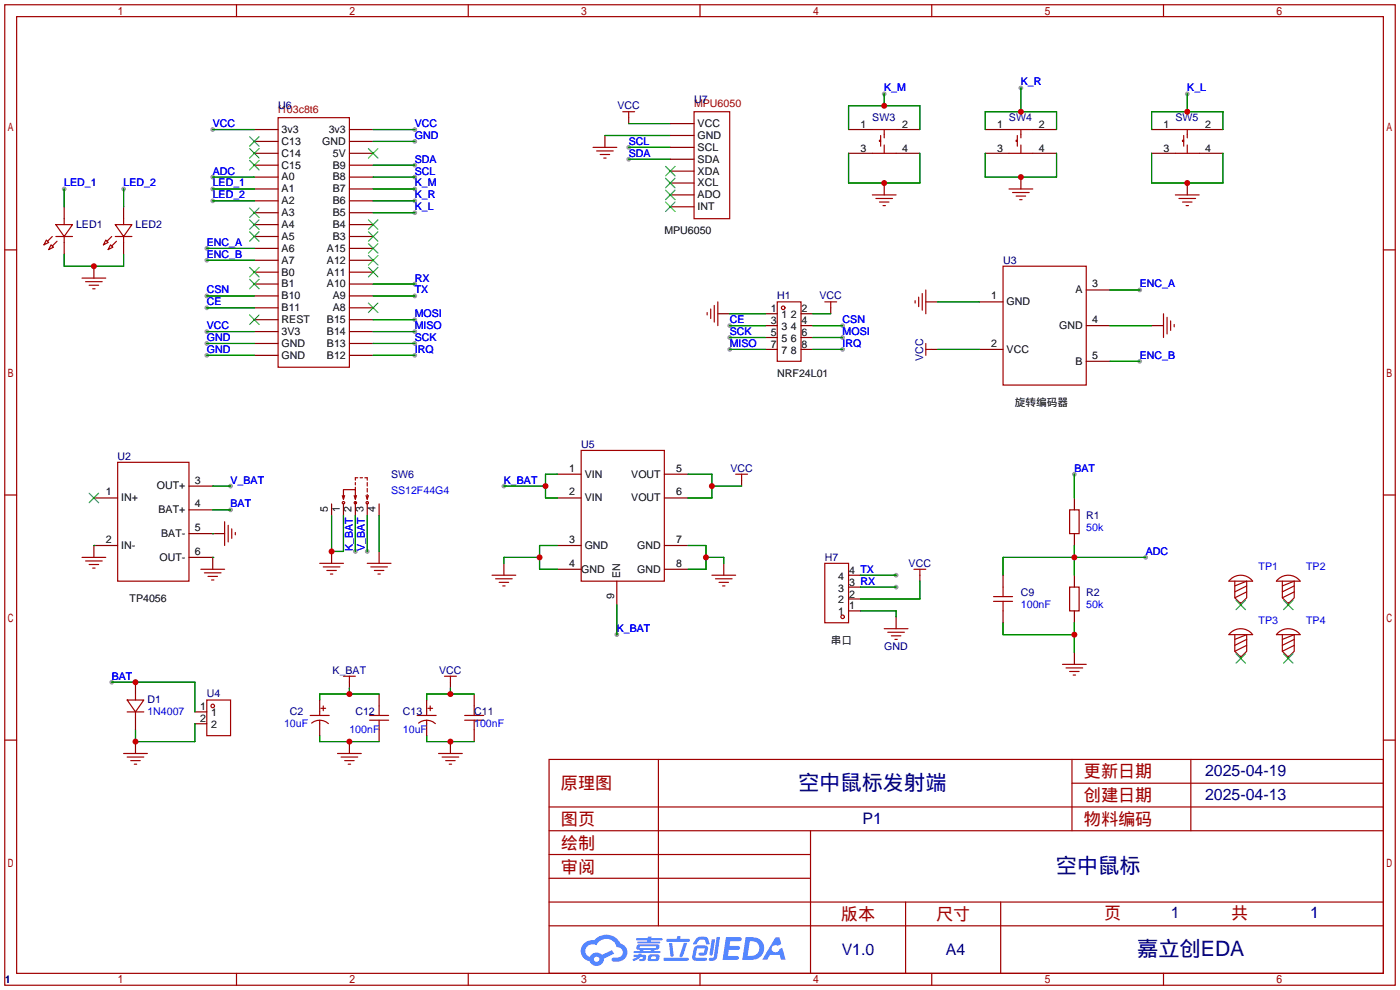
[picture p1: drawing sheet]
<svg xmlns="http://www.w3.org/2000/svg" width="299mm" height="212mm" viewBox="0 0 299 212" stroke-linecap="round" stroke-linejoin="round" font-family="sans-serif">
<g fill="#999">
<circle cx="180.1" cy="69.6" r=".51"/>
<circle cx="180.1" cy="72.1" r=".51"/>
<circle cx="180.1" cy="74.7" r=".51"/>
<circle cx="156" cy="74.7" r=".51"/>
<circle cx="156" cy="72.1" r=".51"/>
<circle cx="156" cy="69.6" r=".51"/>
<circle cx="134.4" cy="31.5" r=".51"/>
<circle cx="134.4" cy="34" r=".51"/>
<circle cx="49.3" cy="103.9" r=".51"/>
<circle cx="49.3" cy="109" r=".51"/>
<circle cx="23.9" cy="145.8" r=".51"/>
<circle cx="107.7" cy="103.9" r=".51"/>
<circle cx="131.8" cy="135.6" r=".51"/>
<circle cx="189" cy="20.1" r=".51"/>
<circle cx="218.2" cy="18.8" r=".51"/>
<circle cx="253.7" cy="20.1" r=".51"/>
<circle cx="243.6" cy="62" r=".51"/>
<circle cx="243.6" cy="77.2" r=".51"/>
<circle cx="75.9" cy="117.9" r=".51"/>
<circle cx="78.5" cy="117.9" r=".51"/>
<circle cx="88.6" cy="75.9" r=".51"/>
<circle cx="88.6" cy="73.4" r=".51"/>
<circle cx="88.6" cy="70.9" r=".51"/>
<circle cx="88.6" cy="68.3" r=".51"/>
<circle cx="88.6" cy="60.7" r=".51"/>
<circle cx="88.6" cy="63.2" r=".51"/>
<circle cx="88.6" cy="45.5" r=".51"/>
<circle cx="88.6" cy="42.9" r=".51"/>
<circle cx="88.6" cy="40.4" r=".51"/>
<circle cx="88.6" cy="37.8" r=".51"/>
<circle cx="88.6" cy="35.3" r=".51"/>
<circle cx="88.6" cy="27.7" r=".51"/>
<circle cx="88.6" cy="30.2" r=".51"/>
<circle cx="44.2" cy="70.9" r=".51"/>
<circle cx="44.2" cy="73.4" r=".51"/>
<circle cx="44.2" cy="75.9" r=".51"/>
<circle cx="44.2" cy="53.1" r=".51"/>
<circle cx="44.2" cy="55.6" r=".51"/>
<circle cx="44.2" cy="65.8" r=".51"/>
<circle cx="44.2" cy="63.2" r=".51"/>
<circle cx="45.5" cy="27.7" r=".51"/>
<circle cx="229.6" cy="101.3" r=".51"/>
<circle cx="244.9" cy="119.1" r=".51"/>
<circle cx="45.5" cy="37.8" r=".51"/>
<circle cx="45.5" cy="40.4" r=".51"/>
<circle cx="45.5" cy="42.9" r=".51"/>
<circle cx="26.4" cy="40.4" r=".51"/>
<circle cx="13.7" cy="40.4" r=".51"/>
<circle cx="191.5" cy="122.9" r=".51"/>
<circle cx="191.5" cy="125.5" r=".51"/>
</g>
<g fill="none" stroke="#a10000" stroke-width=".25">
<path d="M1 1h297.2v209.6h-297.2zM3.6 3.6h292.1v204.4h-292.1zM50.5 1v2.6M100.1 1v2.6M149.6 1v2.6M199.1 1v2.6M248.7 1v2.6M1 53.4h2.6M295.7 53.4h2.5M1 105.8h2.6M295.7 105.8h2.5M1 158.2h2.6"/>
<path d="M295.7 158.2h2.5M117.3 162.3h178.4v45.7h-178.4zM117.3 177.5h178.4M117.3 172.5h178.4M140.7 162.3v35.6M173.2 177.5v30.5M229.1 162.3v15.2M229.1 167.4h66.6M254.5 162.3v15.2M117.3 182.6h55.9M117.3 197.9h178.4M117.3 192.8h178.4"/>
<path d="M117.3 187.7h55.9M193.5 192.8v15.2M213.9 192.8v15.2M50.5 208v2.6M100.1 208v2.6M149.6 208v2.6M199.1 208v2.6M248.7 208v2.6"/>
</g>
<g fill="#5487ff">
<path d="M155.2 200.3h2.6a.48 .48 0 0 1 .7 .4 .48 .48 0 0 1-.6 .4h-1.8l-.2 1.1h1.9a.43 .43 0 0 1 .4 .4 .43 .43 0 0 1-.5 .4h-1.9l-.2 1.3h1.7a.45 .45 0 0 1 .5 .2 .45 .45 0 0 1-.1 .6h-3.3z"/>
<path d="M165.7 200.3h.9l.4 1.5-.8 .3a.84 .84 0 0 0-1.2 .3 .84 .84 0 0 0 .4 1.1 .84 .84 0 0 0 1.1-.4l.1-.2 .6-.3 .7 2.5h-1l-.2-1h-2.1l-.6 1h-1.1z"/>
<path d="M152.1 200.8h.7l-.5 3.1a.36 .36 0 0 1-.3 .3 .36 .36 0 0 1-.4-.3z"/>
<path d="M153.2 200.2h.7l-.6 4.3a1.13 1.13 0 0 1-1.8 .6l.2-.4h.7l.2-.2z"/>
<path d="M148.9 200.6l.6-.4h1a.77 .77 0 0 1 .9 .5l.3 1-.2 .2h-.5l-.3-.9-.2-.2-1 .1-.7 1-.6-.1-.1-.2z"/>
<path d="M148.4 202.4l.6-.3h1.7a.81 .81 0 0 1 .7 .5 .81 .81 0 0 1-.2 .8 .81 .81 0 0 1-.9 .8h-.7a.32 .32 0 0 1-.3-.3 .32 .32 0 0 1 .4-.3h.7l.2-.9-1.6 .1-.4 1.8 2.2 .1a.32 .32 0 0 1 .3 .4 .32 .32 0 0 1-.4 .2h-2.2l-.5-.3-.1-.5z"/>
<path d="M141.9 204.7h5a.33 .33 0 0 1 .3 .3 .33 .33 0 0 1-.3 .3h-4.9l-.2-.1z"/>
<path d="M146.1 201.5h.8l-.7 2a.98 .98 0 0 1-.7 1.1l-.3-.3z"/>
<path d="M143 201.6h.7l.3 2.5a.34 .34 0 0 1-.3 .4 .34 .34 0 0 1-.4-.3z"/>
<path d="M142.5 200.7h2.1l.3-.6h.6l-.1 .6h1.7a.32 .32 0 0 1 .4 .3 .32 .32 0 0 1-.4 .3h-4.5l-.2-.2z"/>
<path d="M135.5 204.1h.9l.1-.3h.6v.3h.8a.82 .82 0 0 1-.5 1.3h-.8v-.4l.7-.1 .1-.3a.68 .68 0 0 0-1 .4l-1.1 .4-.1-.4 .9-.5h-.7z"/>
<path d="M136 200.5h2.4l.1-.3h.7v.3h2.2l.2 .3-.2 .2h-2.3v.2h1.8l.2 .3-.2 .1h-4.5l-.1-.4h2l.1-.2h-2.3l-.1-.2z"/>
<path d="M159.4 200.3l-.8 4.9h1.7a2.5 2.5 0 0 0 3-2.5 2.5 2.5 0 0 0-3.1-2.4zM160.3 201.1a1.61 1.61 0 0 1 2 1.5 1.61 1.61 0 0 1-1.8 1.7h-.7z"/>
<path d="M136.2 202a.55 .55 0 0 0-.2 .8 .55 .55 0 0 0 .7 .2l.1 .3h-1.3v.3l5.4 .1 .3-.2-.2-.2h-1.2l.2-.3a.7 .7 0 0 0 .8-.3 .7 .7 0 0 0 0-.8l-4.2-.1zM136.8 202.3l3.3-.1 .1 .1-.2 .3h-3.2zM137.5 203h1.7l-.2 .3h-1.4z"/>
<path d="M138.6 204.2a1.05 1.05 0 0 0 0 1.2 2.91 2.91 0 0 0 2.2-.2 .98 .98 0 0 0 0-1.2h-1.6zM139.2 204.5l.9-.1 .1 .4-.2 .2-.8-.1z"/>
<path d="M124.9 201.6a2.23 2.23 0 0 0-.7 2.3 2.23 2.23 0 0 0 1.8 1.6 1.58 1.58 0 0 0 1.8 .9 1.58 1.58 0 0 0 1.3-1.5l2.2-1.1-.5-.7-2.1 1a1.65 1.65 0 0 0-2.7 .4 1.45 1.45 0 0 1-.8-1.9 1.45 1.45 0 0 1 2-.7l.3 .1a2.3 2.3 0 0 1 2.3-1.3 2.3 2.3 0 0 1 2 1.7 1.12 1.12 0 0 1 1.3 1 1.12 1.12 0 0 1-1.1 1.2h-.7a.45 .45 0 0 0-.6 .4 .45 .45 0 0 0 .5 .5 2.21 2.21 0 0 0 2.2-.5 2.21 2.21 0 0 0 .5-2.3 2.13 2.13 0 0 0-1.3-1.1 3.3 3.3 0 0 0-5.6-.7l-1.1 .1zM127 205a.57 .57 0 0 1 1.1 0 .57 .57 0 0 1-1.1 0z"/>
</g>
<g fill="none" stroke="#a10000" stroke-width=".25">
<path d="M59.4 25.1h15.3v53.4h-15.3zM126.7 31.5h5.1M127.5 32.3h3.6M128.3 33h2M129 33.8h.5M133.1 23.9h2.5M134.4 23.9v1.2M148.3 23.9h7.7v22.8h-7.7zM186.4 27.7h5.1M186.4 32.8h5.1M188.2 30h-.2v.2h.2M188.2 29v2.2"/>
<path d="M189 27.7v1.8M189 31v1.8M215.6 27.7h5.1M215.6 32.8h5.1M217.4 30h-.2v.2h.2M217.4 29v2.2M218.2 27.7v1.8M218.2 31v1.8M251.2 27.7h5.1M251.2 32.8h5.1M253 30h-.3v.2h.3M253 29v2.2"/>
<path d="M253.7 27.7v1.8M253.7 31v1.8M9.9 51.3l.5 .5-1 .5zM10.9 52.3l.5 .5-1 .5zM11.2 50.5l-1 1.1M11.9 48h3.6l-1.8 2.5zM11.9 50.5h3.6M12.2 51.6l-1 1M13.7 46.7v1.3M13.7 50.5v1.3M17.5 59.4h5.1M22.6 51.3l.5 .5-1 .5z"/>
<path d="M23.6 52.3l.5 .5-1 .5zM23.9 50.5l-1 1.1M24.6 48h3.6l-1.8 2.5zM24.6 50.5h3.6M24.9 51.6l-1 1M26.4 46.7v1.3M26.4 50.5v1.3M186.4 41.7h5.1M187.2 42.4h3.6M188 43.2h2M188.7 43.9h.5M214.4 56.9h17.8v25.4h-17.8z"/>
<path d="M215.6 40.4h5.1M216.4 41.1h3.6M217.2 41.9h2M217.9 42.7h.5M251.2 41.7h5.1M252 42.4h3.5M252.7 43.2h2.1M253.5 43.9h.5M18.3 60.2h3.5M19 61h2.1M19.8 61.7h.5M151.1 66.8v.5"/>
<path d="M151.9 66v2.1M152.7 65.3v3.5M153.4 64.5v5.1M166.1 64.5h5.1v12.7h-5.1zM176.3 64.5h2.5M177.5 64.5v1.3M195.6 64.3v.5M196.3 63.5v2M197.1 62.7v3.6M197.9 62v5.1M197.9 73.4v2.5M197.9 74.7h1.2"/>
<path d="M248.7 67.1v5M249.4 67.8v3.6M250.2 68.6v2M251 69.3v.5M25.1 98.8h15.3v25.4h-15.3zM124.2 96.3h17.8v27.9h-17.8zM17.5 119.1h5.1M18.3 119.9h3.5M48 111.5v5.1M48.8 112.3v3.5M49.5 113v2.1M50.3 113.8v.5"/>
<path d="M73.2 105.9l.2 .8M73.4 106.7v-2.1h2.5v2.1M73.7 105.9l-.3 .8M75.7 105.9l.2 .8M75.9 103.1v.5M75.9 104.1v.5M76.2 105.9l-.3 .8M76.5 102.1h-.6v.5M77 102.1h.5M78 102.1h.5v.5M78.2 105.9l.3 .8M78.5 103.1v.8"/>
<path d="M78.5 104.4v.8M78.5 105.7v1M78.7 105.9l-.2 .8M157.2 101.3h2.6M158.5 101.3v1.3M228.6 109h2v5h-2zM19 120.6h2.1M19.8 121.4h.5M42.9 121.7h5.1M43.7 122.4h3.5M44.4 123.2h2.1M45.2 124h.5"/>
<path d="M68.3 120.4h5.1M69.1 121.2h3.5M69.8 121.9h2.1M70.6 122.7h.5M78.5 120.4h5.1M79.2 121.2h3.6M80 121.9h2M80.8 122.7h.5M105.2 122.9h5M105.9 123.7h3.6M106.7 124.5h2M107.4 125.2h.5"/>
<path d="M152.1 122.9h5.1M152.9 123.7h3.6M153.7 124.5h2M154.4 125.2h.5M176.3 120.4h5.1v12.7h-5.1zM189 134.4h5.1M189.7 135.1h3.6M190.5 135.9h2M191.3 136.7h.5M195.3 121.7h2.6M196.6 121.7v1.2M212.3 128.5h4.1"/>
<path d="M212.3 127.5h4.1M214.4 125.5v2M214.4 128.5v2.1M228.6 125.5h2v5.1h-2zM263.1 123.7a3.2 3.2 0 0 1 4.6 .5h-5.1zM263.1 135.2a3.2 3.2 0 0 1 4.6 .4h-5.1zM263.9 124.2v3.6l1.3 1.2 1.2-1.2v-3.6l-2.5 1M263.9 135.6v3.6l1.3 1.3 1.2-1.3v-3.6l-2.5 1.1M266.4 125.2l-2.5 1.3M266.4 126.5l-2.5 1.3M266.4 136.7l-2.5 1.2M266.4 137.9l-2.5 1.3"/>
<path d="M273.2 123.7a3.2 3.2 0 0 1 4.7 .5h-5.1zM273.2 135.2a3.2 3.2 0 0 1 4.7 .4h-5.1zM274.1 124.2v3.6l1.2 1.2 1.3-1.2v-3.6l-2.5 1M274.1 135.6v3.6l1.2 1.3 1.3-1.3v-3.6l-2.5 1.1M276.6 125.2l-2.5 1.3M276.6 126.5l-2.5 1.3M276.6 136.7l-2.5 1.2M276.6 137.9l-2.5 1.3M27.2 149.6h3.5l-1.7 2.5zM27.2 152.1h3.5M29 148.3v1.3M29 152.1v1.3"/>
<path d="M44.2 149.6h5.1v7.6h-5.1zM66.3 152.9h4.1M66.6 154.5a2.74 2.74 0 0 1 3.6 .2M68.3 152.1v.8M68.3 153.9v.8M68.6 151.4h1M69.1 150.9v1M73.4 144.5h2.5M74.7 144.5v1.3M79 153.9h4.1M79 152.9h4.1M81 150.9v2"/>
<path d="M81 153.9v2.1M89.2 152.9h4M89.5 154.5a2.74 2.74 0 0 1 3.5 .2M91.2 152.1v.8M91.2 153.9v.8M91.4 151.4h1.1M91.9 150.9v1M95 144.5h2.5M96.3 144.5v1.3M99.3 153.9h4.1M99.3 152.9h4.1M101.3 150.9v2"/>
<path d="M101.3 153.9v2.1M227.1 142h5.1M227.8 142.7h3.6M228.6 143.5h2M229.4 144.3h.5M26.4 161h5.1M27.2 161.8h3.5M27.9 162.6h2.1M28.7 163.3h.5M72.1 161h5.1M72.9 161.8h3.6M73.7 162.6h2"/>
<path d="M74.4 163.3h.5M93.7 161h5.1M94.5 161.8h3.5M95.2 162.6h2.1M96 163.3h.5"/>
<circle cx="167.4" cy="65.8" r=".38"/>
<circle cx="73.4" cy="107.4" r=".25"/>
<circle cx="75.9" cy="107.4" r=".25"/>
<circle cx="78.5" cy="107.4" r=".25"/>
<circle cx="180.1" cy="131.8" r=".38"/>
<circle cx="45.5" cy="150.9" r=".38"/>
</g>
<g fill="none" stroke="#870000" stroke-width=".25">
<path d="M54.4 27.7h5M54.4 32.8h5M54.4 35.3h5M54.4 37.8h5M54.4 30.2h5M74.7 27.7h5.1M74.7 32.8h5.1M74.7 35.3h5.1M74.7 37.8h5.1M74.7 30.2h5.1M129.3 29v2.5M134.4 25.1v1.3"/>
<path d="M143.3 26.4h5M143.3 29h5M143.3 31.5h5M143.3 34h5M143.3 36.6h5M143.3 39.1h5M181.4 27.7h5M181.4 32.8h5M189 39.1v2.6M191.5 27.7h5.1M191.5 32.8h5.1M210.6 27.7h5"/>
<path d="M210.6 32.8h5M218.2 37.8v2.6M220.7 27.7h5.1M220.7 32.8h5.1M246.1 27.7h5.1M246.1 32.8h5.1M253.7 39.1v2.6M256.3 27.7h5.1M256.3 32.8h5.1M13.7 44.2v2.5M13.7 51.8v2.6M20.1 56.9v2.5"/>
<path d="M26.4 44.2v2.5M26.4 51.8v2.6M54.4 40.4h5M54.4 42.9h5M54.4 45.5h5M54.4 48h5M54.4 50.5h5M54.4 53.1h5M54.4 55.6h5M54.4 58.2h5M74.7 40.4h5.1M74.7 42.9h5.1"/>
<path d="M74.7 45.5h5.1M74.7 48h5.1M74.7 50.5h5.1M74.7 53.1h5.1M74.7 55.6h5.1M74.7 58.2h5.1M143.3 41.7h5M143.3 44.2h5M54.4 60.7h5M54.4 63.2h5M54.4 65.8h5M54.4 68.3h5"/>
<path d="M54.4 70.9h5M54.4 73.4h5M54.4 75.9h5M74.7 60.7h5.1M74.7 63.2h5.1M74.7 65.8h5.1M74.7 68.3h5.1M74.7 70.9h5.1M74.7 73.4h5.1M74.7 75.9h5.1M153.4 67.1h2.6M163.6 67.1h2.5"/>
<path d="M163.6 74.7h2.5M163.6 69.6h2.5M163.6 72.1h2.5M171.2 67.1h2.5M171.2 74.7h2.5M171.2 69.6h2.5M171.2 72.1h2.5M177.5 65.8v1.3M197.9 64.5h2.5M199.1 74.7h1.3M209.3 74.7h5.1M209.3 64.5h5.1"/>
<path d="M232.2 69.6h5M232.2 62h5M232.2 77.2h5M246.1 69.6h2.6M20.1 106.4h5M25.1 116.6h-5v2.5M40.4 103.9h5.1M40.4 109h5.1M40.4 114h7.6M40.4 119.1h5.1v2.6M70.9 107.7v2.5M70.9 117.9v2.5"/>
<path d="M73.4 107.7v2.5M75.9 107.2v3M78.5 107.7v2.5M81 107.7v2.5M81 117.9v2.5M119.1 106.4h5.1M119.1 116.6h5.1M119.1 101.3h5.1M142 106.4h5.1M142 116.6h5.1M142 101.3h5.1M158.5 102.6v1.3"/>
<path d="M229.6 106.4v2.6M229.6 114v2.6M107.7 120.4v2.5M119.1 121.7h5.1M131.8 124.2v5.1M142 121.7h5.1M154.7 120.4v2.5M181.4 130.6h2.5M181.4 128h2.5M181.4 125.5h2.5M181.4 122.9h2.5M191.5 131.8v2.6"/>
<path d="M196.6 122.9v1.3M214.4 122.9v2.6M214.4 130.6v2.5M229.6 122.9v2.6M229.6 130.6v2.5M229.6 139.4v2.6M265.2 128.8v.5M275.3 128.8v.5M29 145.8v2.5M29 153.4v2.6M29 158.5v2.5M41.7 152.1h2.5"/>
<path d="M41.7 154.7h2.5M68.3 149.6v2.5M68.3 154.7v2.5M74.7 145.8v1.3M74.7 158.5v2.5M81 148.3v2.6M81 156v2.5M91.2 149.6v2.5M91.2 154.7v2.5M96.3 145.8v1.3M96.3 158.5v2.5M101.3 148.3v2.6"/>
<path d="M101.3 156v2.5M265.2 140.2v.5M275.3 140.2v.5"/>
</g>
<g fill="none" stroke="#008700" stroke-width=".25">
<path d="M218.2 18.8v5.1M45.5 37.8h8.9M45.5 27.7h8.9M79.8 37.8h8.8M79.8 35.3h8.8M79.8 27.7h8.8M79.8 30.2h8.8M129.3 29h14M134.4 26.4h8.9M134.4 31.5h8.9M134.4 34h8.9M181.4 27.7v-5.1h15.2v5.1"/>
<path d="M181.4 32.8v6.3h15.2v-6.3M189 20.1v2.5M210.6 27.7v-3.8h15.2v3.8M210.6 32.8v5h15.2v-5M246.1 27.7v-3.8h15.3v3.8M246.1 32.8v6.3h15.3v-6.3M253.7 20.1v3.8M13.7 54.4v2.5h12.7v-2.5M13.7 40.4v3.8M26.4 40.4v3.8M44.2 53.1h10.2M44.2 55.6h10.2"/>
<path d="M45.5 42.9h8.9M45.5 40.4h8.9M79.8 45.5h8.8M79.8 42.9h8.8M79.8 40.4h8.8M44.2 75.9h10.2M44.2 73.4h10.2M44.2 70.9h10.2M44.2 63.2h10.2M44.2 65.8h10.2M79.8 75.9h8.8M79.8 73.4h8.8"/>
<path d="M79.8 70.9h8.8M79.8 68.3h8.8M79.8 60.7h8.8M79.8 63.2h8.8M156 67.1h7.6M156 69.6h7.6M156 72.1h7.6M156 74.7h7.6M173.7 67.1h3.8M173.7 69.6h6.4M173.7 72.1h6.4M173.7 74.7h6.4"/>
<path d="M200.4 74.7h8.9M200.4 64.5h8.9M237.2 69.6h8.9M237.2 62h6.4M237.2 77.2h6.4M20.1 116.6h.1M45.5 119.1h.1M45.5 114h.1M45.5 103.9h3.8M45.5 109h3.8M70.9 110.2v7.7h2.5v-7.7M75.9 110.2v7.7"/>
<path d="M78.5 110.2v7.7M81 110.2v7.7M107.7 103.9h8.9M115.3 119.1h-7.6v1.3M119.1 116.6h-3.8v5.1h3.8M119.1 101.3h-2.5v5.1h2.5M147.1 116.6h3.8v5.1h-3.8M147.1 101.3h5v5.1h-5M150.9 119.1h3.8v1.3M152.1 103.9h6.4M229.6 101.3v5.1M229.6 116.6v6.3"/>
<path d="M244.9 119.1h-30.5v3.8M131.8 129.3v6.3M183.9 130.6h7.6v1.2M183.9 122.9h7.6M183.9 125.5h7.6M196.6 124.2v3.8h-12.7M214.4 133.1v2.5h15.2M229.6 133.1v6.3M23.9 145.8h17.8v6.3M41.7 154.7v3.8h-12.7v-2.5M68.3 157.2v1.3h12.7M74.7 147.1v1.2"/>
<path d="M81 148.3h-12.7v1.3M91.2 157.2v1.3h10.1M96.3 147.1v1.2M101.3 148.3h-10.1v1.3"/>
</g>
<g fill="none" stroke="#3c3" stroke-width=".25">
<path d="M53.3 31.8l2.1 2M53.3 34.3l2.1 2M53.3 29.2l2.1 2M55.4 31.8l-2.1 2M55.4 34.3l-2.1 2M55.4 29.2l-2.1 2M78.7 31.8l2.1 2M80.8 31.8l-2.1 2M142.2 35.6l2.1 2M142.2 38.1l2.1 2M144.3 35.6l-2.1 2M144.3 38.1l-2.1 2"/>
<path d="M53.3 44.4l2.1 2.1M53.3 47l2.1 2M53.3 49.5l2.1 2.1M53.3 57.2l2.1 2M53.3 59.7l2.1 2M55.4 44.4l-2.1 2.1M55.4 47l-2.1 2M55.4 49.5l-2.1 2.1M55.4 57.2l-2.1 2M55.4 59.7l-2.1 2M78.7 49.5l2.1 2.1M78.7 52.1l2.1 2"/>
<path d="M78.7 54.6l2.1 2M78.7 57.2l2.1 2M78.7 47l2.1 2M80.8 49.5l-2.1 2.1M80.8 52.1l-2.1 2M80.8 54.6l-2.1 2M80.8 57.2l-2.1 2M80.8 47l-2.1 2M142.2 40.6l2.1 2.1M142.2 43.2l2.1 2M144.3 40.6l-2.1 2.1M144.3 43.2l-2.1 2"/>
<path d="M53.3 67.3l2.1 2M55.4 67.3l-2.1 2M78.7 64.8l2.1 2M80.8 64.8l-2.1 2M19 105.4l2.1 2M21.1 105.4l-2.1 2M264.2 128.3l2 2M264.2 139.7l2 2M266.2 128.3l-2 2M266.2 139.7l-2 2M274.3 128.3l2.1 2M274.3 139.7l2.1 2"/>
<path d="M276.4 128.3l-2.1 2M276.4 139.7l-2.1 2"/>
</g>
<g fill="#c00">
<circle cx="29" cy="145.8" r=".63"/>
<circle cx="29" cy="158.5" r=".63"/>
<circle cx="150.9" cy="119.1" r=".63"/>
<circle cx="115.3" cy="119.1" r=".63"/>
<circle cx="116.6" cy="103.9" r=".63"/>
<circle cx="152.1" cy="103.9" r=".63"/>
<circle cx="189" cy="22.6" r=".63"/>
<circle cx="218.2" cy="23.9" r=".63"/>
<circle cx="253.7" cy="23.9" r=".63"/>
<circle cx="189" cy="39.1" r=".63"/>
<circle cx="218.2" cy="37.8" r=".63"/>
<circle cx="253.7" cy="39.1" r=".63"/>
<circle cx="70.9" cy="117.9" r=".63"/>
<circle cx="229.6" cy="119.1" r=".63"/>
<circle cx="229.6" cy="135.6" r=".63"/>
<circle cx="20.1" cy="56.9" r=".63"/>
<circle cx="96.3" cy="148.3" r=".63"/>
<circle cx="96.3" cy="158.5" r=".63"/>
<circle cx="74.7" cy="148.3" r=".63"/>
<circle cx="74.7" cy="158.5" r=".63"/>
</g>
<g font-size="4.5" fill="#000080">
<text x="170.6" y="168.8">空中鼠标发射端</text>
<text x="225.6" y="186.6">空中鼠标</text>
<text x="243" y="204.4">嘉立创EDA</text>
</g>
<g font-size="3.7" fill="#a00000">
<text x="231.6" y="166.2">更新日期</text>
<text x="119.9" y="168.7">原理图</text>
<text x="231.6" y="171.2">创建日期</text>
<text x="119.9" y="176.3">图页</text>
<text x="231.6" y="176.3">物料编码</text>
<text x="119.9" y="181.4">绘制</text>
<text x="119.9" y="186.5">审阅</text>
<text x="179.7" y="196.6">版本</text>
<text x="200" y="196.6">尺寸</text>
<text x="236" y="196.4">页</text>
<text x="263.1" y="196.4">共</text>
</g>
<g font-size="3.4" fill="#000080">
<text x="257.6" y="165.9">2025-04-19</text>
<text x="257.6" y="171">2025-04-13</text>
<text x="184.4" y="176.1">P1</text>
<text x="250.3" y="196.2">1</text>
<text x="280" y="196.2">1</text>
<text x="179.9" y="204">V1.0</text>
<text x="202.1" y="204">A4</text>
</g>
<g font-size="2.3" fill="#000080">
<text x="59.4" y="23.3">U6</text>
<text x="132" y="23.3">VCC</text>
<text x="148.3" y="22.1">U7</text>
<text x="186.4" y="25.9">SW3</text>
<text x="215.6" y="25.9">SW4</text>
<text x="251.2" y="25.9">SW5</text>
<text x="16.3" y="48.7">LED1</text>
<text x="29" y="48.7">LED2</text>
<text x="214.4" y="56.4">U3</text>
<text x="166.1" y="64">H1</text>
<text x="175.2" y="64">VCC</text>
<text x="197.3" y="77.1" transform="rotate(-90 197.3 77.1)">VCC</text>
<text x="124.2" y="95.7">U5</text>
<text x="25.1" y="98.3">U2</text>
<text x="156.1" y="100.8">VCC</text>
<text x="83.6" y="102.1">SW6</text>
<text x="232.2" y="111">R1</text>
<text x="176.3" y="119.9">H7</text>
<text x="194.2" y="121.1">VCC</text>
<text x="218.2" y="127.5">C9</text>
<text x="232.2" y="127.5">R2</text>
<text x="71.1" y="144">K_BAT</text>
<text x="93.9" y="144">VCC</text>
<text x="189" y="138.9">GND</text>
<text x="44.2" y="149.1">U4</text>
<text x="31.5" y="150.3">D1</text>
<text x="62" y="152.9">C2</text>
<text x="75.9" y="152.9">C12</text>
<text x="86.1" y="152.9">C13</text>
<text x="101.3" y="152.9">C11</text>
<text x="1" y="210">1</text>
</g>
<g font-size="2.3" fill="#a00000">
<text x="148.3" y="22.9">MPU6050</text>
<text x="59.4" y="24.1">f103c8t6</text>
</g>
<g font-size="2.3" fill="#00f">
<text x="189" y="19.5">K_M</text>
<text x="218.2" y="18.3">K_R</text>
<text x="253.7" y="19.5">K_L</text>
<text x="45.5" y="27.1">VCC</text>
<text x="88.6" y="27.1">VCC</text>
<text x="88.6" y="29.7">GND</text>
<text x="88.6" y="34.8">SDA</text>
<text x="134.4" y="31">SCL</text>
<text x="134.4" y="33.5">SDA</text>
<text x="13.7" y="39.8">LED_1</text>
<text x="26.4" y="39.8">LED_2</text>
<text x="45.5" y="37.3">ADC</text>
<text x="45.5" y="39.8">LED_1</text>
<text x="88.6" y="39.8">K_M</text>
<text x="88.6" y="37.3">SCL</text>
<text x="45.5" y="42.4">LED_2</text>
<text x="88.6" y="44.9">K_L</text>
<text x="88.6" y="42.4">K_R</text>
<text x="44.2" y="52.5">ENC_A</text>
<text x="44.2" y="55.1">ENC_B</text>
<text x="44.2" y="65.2">CE</text>
<text x="44.2" y="62.7">CSN</text>
<text x="88.6" y="60.2">RX</text>
<text x="88.6" y="62.7">TX</text>
<text x="243.6" y="61.4">ENC_A</text>
<text x="44.2" y="70.3">VCC</text>
<text x="88.6" y="70.3">MISO</text>
<text x="88.6" y="67.8">MOSI</text>
<text x="156" y="71.6">SCK</text>
<text x="156" y="69.1">CE</text>
<text x="180.1" y="69.1">CSN</text>
<text x="180.1" y="71.6">MOSI</text>
<text x="44.2" y="72.9">GND</text>
<text x="44.2" y="75.4">GND</text>
<text x="88.6" y="75.4">IRQ</text>
<text x="88.6" y="72.9">SCK</text>
<text x="156" y="74.1">MISO</text>
<text x="180.1" y="74.1">IRQ</text>
<text x="243.6" y="76.7">ENC_B</text>
<text x="229.6" y="100.8">BAT</text>
<text x="49.3" y="103.3">V_BAT</text>
<text x="83.6" y="105.6">SS12F44G4</text>
<text x="107.7" y="103.3">K_BAT</text>
<text x="49.3" y="108.4">BAT</text>
<text x="232.2" y="113.5">50k</text>
<text x="75.4" y="117.9" transform="rotate(-90 75.4 117.9)">K_BAT 2</text>
<text x="77.9" y="117.9" transform="rotate(-90 77.9 117.9)">V_BAT 3</text>
<text x="244.9" y="118.6">ADC</text>
<text x="269" y="121.9">TP1</text>
<text x="279.1" y="121.9">TP2</text>
<text x="218.2" y="130">100nF</text>
<text x="232.2" y="130">50k</text>
<text x="131.8" y="135.1">K_BAT</text>
<text x="269" y="133.3">TP3</text>
<text x="279.1" y="133.3">TP4</text>
<text x="23.9" y="145.3">BAT</text>
<text x="31.5" y="152.9">1N4007</text>
<text x="60.7" y="155.4">10uF</text>
<text x="101.3" y="155.4">100nF</text>
<text x="74.7" y="156.7">100nF</text>
<text x="86.1" y="156.7">10uF</text>
</g>
<g font-size="2.3">
<text x="60.2" y="28.4">3v3</text>
<text x="70.3" y="28.4">3v3</text>
<text x="149.1" y="27.1">VCC</text>
<text x="149.1" y="29.7">GND</text>
<text x="183.9" y="27.4">1</text>
<text x="192.8" y="27.4">2</text>
<text x="213.1" y="27.4">1</text>
<text x="222" y="27.4">2</text>
<text x="248.7" y="27.4">1</text>
<text x="257.6" y="27.4">2</text>
<text x="60.2" y="33.5">C14</text>
<text x="60.2" y="31">C13</text>
<text x="68.9" y="31">GND</text>
<text x="71.1" y="33.5">5V</text>
<text x="149.1" y="32.2">SCL</text>
<text x="149.1" y="34.8">SDA</text>
<text x="183.9" y="32.5">3</text>
<text x="192.8" y="32.5">4</text>
<text x="213.1" y="32.5">3</text>
<text x="222" y="32.5">4</text>
<text x="248.7" y="32.5">3</text>
<text x="257.6" y="32.5">4</text>
<text x="60.2" y="36">C15</text>
<text x="60.2" y="38.6">A0</text>
<text x="60.2" y="41.1">A1</text>
<text x="71.1" y="36">B9</text>
<text x="71.1" y="38.6">B8</text>
<text x="71.1" y="41.1">B7</text>
<text x="149.1" y="37.3">XDA</text>
<text x="149.1" y="39.8">XCL</text>
<text x="60.2" y="43.7">A2</text>
<text x="60.2" y="46.2">A3</text>
<text x="71.1" y="43.7">B6</text>
<text x="71.1" y="46.2">B5</text>
<text x="149.1" y="42.4">ADO</text>
<text x="149.1" y="44.9">INT</text>
<text x="60.2" y="48.7">A4</text>
<text x="60.2" y="51.3">A5</text>
<text x="60.2" y="53.8">A6</text>
<text x="69.9" y="53.8">A15</text>
<text x="71.1" y="51.3">B3</text>
<text x="71.1" y="48.7">B4</text>
<text x="142" y="50">MPU6050</text>
<text x="60.2" y="56.4">A7</text>
<text x="60.2" y="58.9">B0</text>
<text x="69.9" y="56.4">A12</text>
<text x="69.9" y="58.9">A11</text>
<text x="60.2" y="61.4">B1</text>
<text x="60.2" y="64">B10</text>
<text x="69.9" y="61.4">A10</text>
<text x="71.1" y="64">A9</text>
<text x="211.8" y="64">1</text>
<text x="215.1" y="65.2">GND</text>
<text x="229.9" y="62.7">A</text>
<text x="233.4" y="61.4">3</text>
<text x="60.2" y="66.5">B11</text>
<text x="60.2" y="69.1">REST</text>
<text x="60.2" y="71.6">3V3</text>
<text x="69.9" y="69.1">B15</text>
<text x="69.9" y="71.6">B14</text>
<text x="71.1" y="66.5">A8</text>
<text x="164.7" y="66.7">1</text>
<text x="164.7" y="69.3">3</text>
<text x="164.7" y="71.8">5</text>
<text x="167.1" y="68">1</text>
<text x="167.1" y="70.6">3</text>
<text x="169" y="70.6">4</text>
<text x="169" y="68">2</text>
<text x="171.3" y="71.8">6</text>
<text x="171.3" y="69.3">4</text>
<text x="171.3" y="66.7">2</text>
<text x="226.4" y="70.3">GND</text>
<text x="233.4" y="69.1">4</text>
<text x="60.2" y="74.1">GND</text>
<text x="60.2" y="76.7">GND</text>
<text x="69.9" y="74.1">B13</text>
<text x="69.9" y="76.7">B12</text>
<text x="164.7" y="74.4">7</text>
<text x="167.1" y="73.1">5</text>
<text x="167.1" y="75.6">7</text>
<text x="169" y="75.6">8</text>
<text x="169" y="73.1">6</text>
<text x="171.3" y="74.4">8</text>
<text x="211.8" y="74.1">2</text>
<text x="215.1" y="75.4">VCC</text>
<text x="229.9" y="77.9">B</text>
<text x="233.4" y="76.7">5</text>
<text x="166.1" y="80.5">NRF24L01</text>
<text x="216.9" y="86.8">旋转编码器</text>
<text x="121.7" y="100.8">1</text>
<text x="144.5" y="100.8">5</text>
<text x="22.6" y="105.9">1</text>
<text x="25.9" y="107.2">IN+</text>
<text x="33.5" y="104.6">OUT+</text>
<text x="41.7" y="103.3">3</text>
<text x="121.7" y="105.9">2</text>
<text x="125" y="102.1">VIN</text>
<text x="125" y="107.2">VIN</text>
<text x="134.9" y="102.1">VOUT</text>
<text x="134.9" y="107.2">VOUT</text>
<text x="144.5" y="105.9">6</text>
<text x="33.9" y="109.7">BAT+</text>
<text x="41.7" y="108.4">4</text>
<text x="41.7" y="113.5">5</text>
<text x="70.1" y="109.4" transform="rotate(-90 70.1 109.4)">5</text>
<text x="72.6" y="109.4" transform="rotate(-90 72.6 109.4)">1</text>
<text x="80.2" y="109.4" transform="rotate(-90 80.2 109.4)">4</text>
<text x="22.6" y="116">2</text>
<text x="25.9" y="117.3">IN-</text>
<text x="34.1" y="119.9">OUT-</text>
<text x="34.5" y="114.8">BAT-</text>
<text x="41.7" y="118.6">6</text>
<text x="121.7" y="116">3</text>
<text x="125" y="117.3">GND</text>
<text x="136.2" y="117.3">GND</text>
<text x="144.5" y="116">7</text>
<text x="121.7" y="121.1">4</text>
<text x="124.2" y="122.4">GND</text>
<text x="132.6" y="123.4" transform="rotate(-90 132.6 123.4)">EN</text>
<text x="136.2" y="122.4">GND</text>
<text x="144.5" y="121.1">8</text>
<text x="179.2" y="123.9">4</text>
<text x="181.5" y="125.2">3 RX</text>
<text x="181.5" y="122.6">4 TX</text>
<text x="27.7" y="128.7">TP4056</text>
<text x="131.3" y="128" transform="rotate(-90 131.3 128)">9</text>
<text x="179.2" y="131.5">1</text>
<text x="179.2" y="129">2</text>
<text x="179.2" y="126.4">3</text>
<text x="181.5" y="130.2">1</text>
<text x="181.5" y="127.7">2</text>
<text x="177.5" y="137.6">串口</text>
<text x="42.8" y="151.8">1</text>
<text x="42.8" y="154.4">2</text>
<text x="45.1" y="153.1">1</text>
<text x="45.1" y="155.6">2</text>
</g>
</svg>
